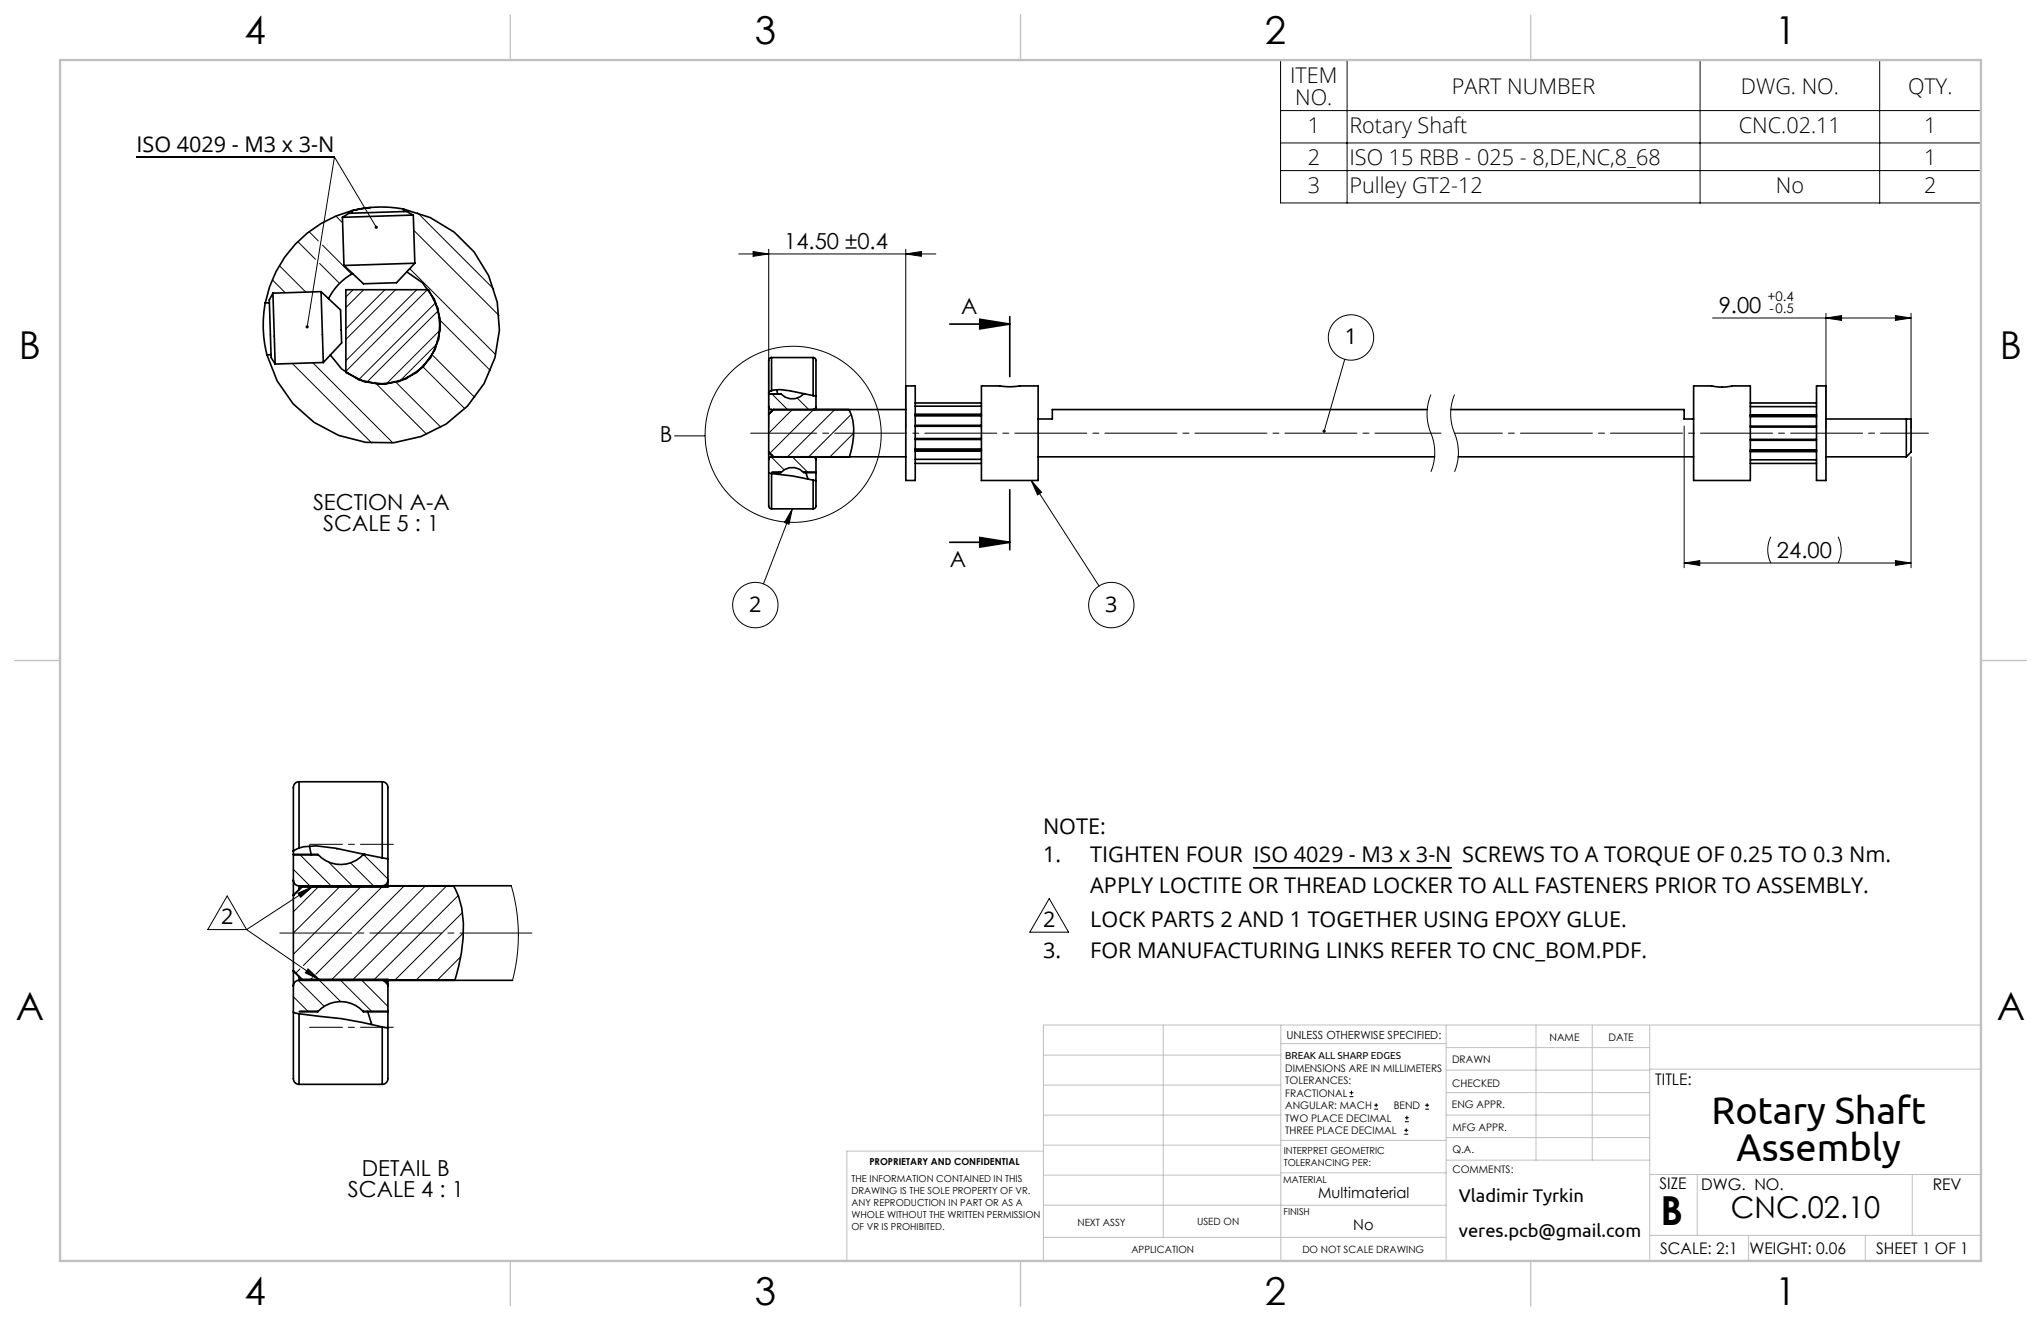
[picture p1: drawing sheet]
<svg xmlns="http://www.w3.org/2000/svg" width="432mm" height="279mm" viewBox="0 0 432 279" stroke-linecap="round" stroke-linejoin="round" font-family="sans-serif">
<g fill="none" stroke="#000" stroke-width=".21">
<path d="M270.9 12.7h148.2v30.2h-148.2zM285 12.7v30.2M359.7 12.7v30.2M397.7 12.7v30.2M28.9 33.2h41.9M70.8 33.2l-5.8 35.9M70.8 33.2l8.8 14.9M270.9 23.4h148.2M270.9 30.2h148.2M270.9 36.1h148.2M57.6 59.2l2.8 2.7M59.1 56.2l5.6 5.6"/>
<path d="M63 51.1l3.7 3.7M65.4 49l1.9 2M67.6 55.7l4.2 4.2M68.2 51.8l6.2 6.2M71.1 45.7l1.4 1.4M86.7 56.8l18.2 18.2M87.5 48.7l18.1 18.1M88.3 45l16.2 16.2M156.3 53.7h41.7M159.3 53.2l3.3 .5-3.3 .5zM162.6 52.7v37.9M191.6 53.7l3.3-.5v1z"/>
<path d="M191.6 52.7v37.9M61.8 76.9l16.9 16.8M66.2 76.7l16.9 17M74.7 61.3l-1.5 1.5M77 61.3l-3.8 3.8M81.4 61.3l-8.2 8.2M83.7 61.3l-10.5 10.5M88.2 61.3l-15 15M89.5 77.6l8.9 8.9M90.4 61.3l-17.2 17.2M91.5 75.1l9 9M92.2 64l-16.3 16.3"/>
<path d="M92.6 72.6l-8.1 8.1M92.8 65.7l-15.2 15.2M93.1 69.8l-11.4 11.4M93.1 67.8l10.7 10.6M284.5 76l-4.4 15.2M362.3 67.3h42M386.3 67.3l3.3-.5v1zM386.3 66.3v24.3M401 66.8l3.3 .5-3.3 .5zM404.3 66.3v24.3M79.7 81.2l10.6 10.7M83.8 80.9l9.5 9.5"/>
<path d="M149.2 92.1l-6.5 .1M163.1 96.6l2.8 2.8M163.3 83.3l3.3 3.3M167.1 82.7l.2 .1M167.6 86.6l-5 5M167.6 96.6l3.3 3.3M168.7 84.2l2.4 2.4M172.1 86.6l-9.2 9.3M172.1 96.6l.5 .5M176.6 86.6l-10 10M180.1 87.7l-9 8.9M180.6 91.6l-5 5"/>
<path d="M302.7 83.4a11.1 11.1 0 0 0 .3 9.1 10.6 10.6 0 0 1-.3 7.3M307.7 83.4a11.1 11.1 0 0 0 .3 9.1 10.6 10.6 0 0 1-.3 7.3M356.3 90.1v30M404.3 96.6v23.5M167.6 107.6l-6.1 15.9M167.6 107.6l-.7 3.3-.9-.4zM218.2 101.6l14.3 22.3M218.2 101.6l2.2 2.5-.9 .6zM356.3 119.1h48M356.3 119.1l3.3-.5v1zM374.6 113.5a6.2 6.2 0 0 0 0 5.6M388.9 113.5a6.2 6.2 0 0 1 0 5.6"/>
<path d="M401 118.6l3.3 .5-3.3 .5zM71.1 179.4l.2 .3M48.1 189.5l4.1 7.1h-8.2zM52.2 196.6l15.4 10.6M62.1 183.9l3.4 3.4M63 188.9l3.1-1.3-2.5 2.2zM63.4 180.8l6.6 6.6M66.1 187.6l-13.9 9M67.6 187.4l-5.5 5.5M69.4 182.3l5.1 5.1M72.1 187.4l-10 9.9M74.2 182.5l4.8 4.9"/>
<path d="M76.5 187.4l-14.4 14.4M76.9 180.8l5.2 5.1M81 187.4l-16.8 16.8M85.5 187.4l-18.7 18.7M90 187.4l-20 19.9M94.5 187.4l-20 19.9M97 189.4l-18 17.9M97.8 193l-14.3 14.3M98 197.3l-10 10M108.2 187.3l1 4.9 .5 5.1-.3 5-1 5M222 190.1l4.1 7.1h-8.2zM265.2 183.5h41.9"/>
<path d="M62.1 210.8l3.1 3.1M63.1 207.4l5.5 5.5M63.5 204.9l-.9 .9M65.2 204.9l2.4 2.3-3-1.4zM66.1 206.8l-.6 .5M67.6 207.3l4.5 4.5M72.1 207.3l6.6 6.6M76.5 207.3l5.6 5.6M81.1 207.4l.9 .9M97.5 202.4l-5 4.9M285.5 231.9h.8M285.5 231.1h.8"/>
<path d="M285.9 230.7v.8M290.7 234.6h.9M290.7 233.8h.9M291.1 233.3v.9M297.1 239.9h.8M297.1 239.1h.8M297.2 237.3h.9M297.2 236.4h.9M297.5 238.6v.9M297.6 236v.8M301.5 234.6h.8M301.5 233.8h.8"/>
<path d="M301.9 233.3v.9"/>
<circle cx="285.8" cy="71.4" r="4.8"/>
<circle cx="167.8" cy="91.9" r="18.6"/>
<circle cx="159.8" cy="128" r="4.8"/>
<circle cx="235.1" cy="128" r="4.8"/>
</g>
<g fill="none" stroke="#000" stroke-width=".35">
<path d="M72.4 46l.4 10.2M74.4 44.6a25 25 0 0 0-18.3 19.5M74.4 44.6v.5M74.6 57.9a12.5 12.5 0 0 0-5.1 5.3M75.2 44.4h.1M78.4 43.9l-4 .7M85.4 44.2a25 25 0 0 0-11 .4M85.4 44.2l5.6 1.8 5.1 3.1 4.2 4.2 3.1 5 1.8 5.6 .5 5.9-1 5.9-2.3 5.4-3.5 4.8-4.5 3.8-5.3 2.6-5.8 1.3h-5.9l-5.7-1.5-5.3-2.8-4.4-3.9-3.4-4.8-2.1-5.5M85.4 44.2v.5M86.1 57.5l3.3 2.3 2.5 3.5 1.2 4.1-.3 4.3-1.7 3.9-2.9 3.2-3.8 1.9-4.3 .6-4.2-1-3.6-2.3-2.4-2.9M87.4 45.5l-1.4-.8-10.1 .3-2.1 .1-1.4 .9M87.4 45.5l-15 .5"/>
<path d="M87.4 45.5l.4 10.2M87.8 55.7l-15 .5M87.8 55.7l-3.9 4.1h-.2l-6.8 .2-4.1-3.8M56.1 64.1a25 25 0 0 0 .4 11M57 64l-.9 .1M57.3 75l-.8 .1M57.7 62l.5 15M57.7 62l-.7 1.4 .4 12.1 .8 1.5M67.9 61.7l.5 15M67.9 61.7l4.1 3.9 .3 6.4v.5l-3.9 4.2M67.9 61.7l-10.2 .3M68.4 76.7l-10.2 .3"/>
<path d="M73.2 61.3h17.5l2 3.9 .4 4.5-1.1 4.3-2.5 3.6-3.6 2.6-4.3 1-4.5-.4-3.9-2zM163.2 75.6a.66 .66 0 0 0-.6 .9v6.5M163.2 75.6v7M163.2 75.6h8.8M172 75.6a.6 .6 0 0 1 .6 .7v7.5M172 75.6v8.1M200.9 68.5h12.7M207.3 67.5l6.3 1-6.3 1.1zM213.6 67v12.7M162.6 86l.3 .5 .3 .1M162.6 95.6v1.6M162.6 86v1.6"/>
<path d="M162.6 83.3h2.6M162.6 95.6l1 1M162.6 82.9v3.1M162.6 87.6v8M162.6 97.2v2.7M163.2 82.6l1.8-.2 2.1 .3 4.9 1M163.2 82.6l-.6 .4M163.2 96.6l-.4 .2-.2 .4M163.2 86.6h16.4a12.3 12.3 0 0 1 .3 9.5l-.2 .5M163.2 96.2v.4M163.2 86.6v.4M163.2 96.6h28.4"/>
<path d="M163.3 99.9h1.9M163.6 86.6l-1 1M164.3 82.4l.2 .9M164.8 99.9l-.2 .4M165.2 99.9a3.2 3.2 0 0 1 4.8 0M165.2 83.3a3.2 3.2 0 0 0 4.8 0M165.2 83.3h.1M165.2 99.9h.1M170 99.9h2.6M170 83.3h.1M170 99.9h.1M170.3 83.3h-.3"/>
<path d="M170.5 99.9l.4 1.4M172 83.7l.6 .1M172 96.6l.4 .1 .2 .5M172.6 86l-.2 .5-.4 .1h19.6M172.6 99.9v1.8M172.6 96.6v.6M172.6 86v.6M172.6 83.8v2.2M172.6 97.2v2.7M191.6 81.6h2v20h-2zM193.6 85.2h14M193.6 98h14"/>
<path d="M193.6 93h14M193.6 87.8h14M193.6 95h14M193.6 88h14M193.6 97.2h14M193.6 85.9h14M193.6 90.2h14M193.6 92.8h14M193.6 95.2h14M193.6 90h14M193.6 95.4h14M193.6 87.6h14"/>
<path d="M207.6 81.6h3.9l2.2 .2 2.1-.2h3.8v20h-12zM219.6 96.6h83.9M301.9 86.6h-79.3v2h-3M306.9 86.6h49.4v2h2M308.5 96.6h49.8M358.3 81.6h3.8l2.2 .3 2.2-.3h3.8v20h-12zM370.3 88.1h14M370.3 95.1h14M370.3 86h14M370.3 97.3h14M370.3 85.2h14M370.3 98h14"/>
<path d="M370.3 92.9h14M370.3 90.3h14M370.3 90.1h14M370.3 87.9h14M370.3 95.4h14M370.3 93.1h14M370.3 87.7h14M370.3 95.5h14M384.3 81.6h2v20h-2zM386.3 88.6h18v7l-1 1M386.3 96.6h17M403.3 88.6v8"/>
<path d="M163.2 100.2l-.6-.2v7a.6 .6 0 0 0 .6 .6M163.2 100.2l4.5 .5 4.3 .9M163.2 100.2v7.4M163.2 107.6h8.8M172 101.6l.6 .1M172 101.6v6M172.6 101.7v5.3a.6 .6 0 0 1-.6 .6M200.9 114.7h12.7M207.3 113.7l6.3 1-6.3 1zM213.6 103.6v12.7M62.1 179.9v6.3M63.3 165.3a1.32 1.32 0 0 0-1.2 1.8v12.9l1.2-.6"/>
<path d="M63.3 179.4l.9-.3 2.7-.2 4.2 .5 9.8 2M63.3 165.3v14.1M63.3 165.3h17.6M65.5 179l.3 1.7M80.9 165.3a1.2 1.2 0 0 1 1.2 1.3v15M80.9 165.3v16.1M62.1 186.2a1.2 1.2 0 0 0 1.2 1.2M62.1 189.3v16l2 2-2-2v3.2M62.1 186.2v3.2M62.1 180.7l5.2 .1M62.1 180.8h5.2M63.3 187.4h32.6a14.9 14.9 0 0 1 2.1 7.9 37.7 37.7 0 0 1-1.8 12h-32.9"/>
<path d="M63.3 187.4v.7M64.1 187.4l-2 2M67.3 180.8a6.5 6.5 0 0 0 9.6 0M76.9 180.8h.4M77.3 180.7l-.4 .1M80.9 181.4l1.2 .2M82.1 186.2a1.18 1.18 0 0 1-1.2 1.1h27.3M82.1 186.2v1.1M82.1 181.6v4.6M62.1 208.5v5.4M63.3 214.4l-1.2-.3v14a1.2 1.2 0 0 0 1.2 1.2M63.3 214.4l8.9 1 8.7 1.8"/>
<path d="M63.3 207.3a1.2 1.2 0 0 0-1.2 1.2M63.3 214.4v14.9M63.3 206.5v.8M63.3 213.9h4M67.3 213.9a6.5 6.5 0 0 1 9.6 0M67.3 213.9h.1M76.9 213.9h5.2M76.9 213.9h.1M77.8 213.9l.8 2.8M80.9 217.2l1.2 .3M80.9 207.3a1.2 1.2 0 0 1 1.2 1.2M80.9 217.2v12.1"/>
<path d="M81 207.3h27.4M82.1 217.5v10.5a1.21 1.21 0 0 1-1.2 1.3M82.1 213.9v3.6M82.1 207.3v1.2M82.1 208.5v5.4M63.3 229.3h17.6"/>
</g>
<path d="M304.9 91.6h-146.1" fill="none" stroke="#000" stroke-width=".21" stroke-dasharray="15.2 1.3 1.3 1.3" stroke-dashoffset="1.3"/>
<path d="M408 91.6h-100.3" fill="none" stroke="#000" stroke-width=".21" stroke-dasharray="15.2 1.3 1.3 1.3" stroke-dashoffset="5.1"/>
<path d="M65.5 178.6h17.7M65.5 217.3h17.7" fill="none" stroke="#000" stroke-width=".21" stroke-dasharray="15.2 1.3 1.3 1.3" stroke-dashoffset="8.3"/>
<path d="M58.1 197.3h55.6" fill="none" stroke="#000" stroke-width=".21" stroke-dasharray="15.2 1.3 1.3 1.3" stroke-dashoffset="-1.1"/>
<path d="M63.9 187.6h18.2M63.9 207.2h18.2" fill="none" stroke="#000" stroke-width=".5"/>
<g fill="none" stroke="#c0c0c0" stroke-width=".21">
<path d="M246.1 216.8v44.9M271 216.8v49.9M305.9 216.8v49.9M325 216.8v28.6M336.9 216.8v28.6M349 216.8v49.9M419.1 216.8h-198.3v49.9M220.8 235.9h50.2M220.8 229.5h50.2M220.8 223.2h50.2M271 220.7h34.9M305.9 231.1h43.1"/>
<path d="M305.9 226.3h43.1M305.9 221.6h43.1M305.9 235.9h43.1M349 226.1h70.1M220.8 248.6h50.2M220.8 242.2h50.2M220.8 254.9h50.2M220.8 243.5h-41.6v23.2M271 254.9h34.9M271 248.1h35.1M271 241.2h35.1M305.9 240.6h43.1"/>
<path d="M306.1 245.4h42.9M349 248.4h70.1M359.1 248.4v12.9M404.6 248.4v12.9M220.8 261.7h85.1M349 261.3h70.1M369.9 261.3v5.4M394.6 261.3v5.4"/>
</g>
<path d="M107.9 3.2v9.5M215.9 3.2v9.5M323.8 3.2v9.5M3.2 139.7h9.5M419.1 139.7h9.5M107.9 266.7v9.5M215.9 266.7v9.5M323.8 266.7v9.5" fill="none" stroke="#c0c0c0" stroke-width=".25"/>
<path d="M12.7 12.7h406.4v254h-406.4z" fill="none" stroke="#c0c0c0" stroke-width=".5"/>
<g fill="#000">
<path d="M159.3 53.2l3.3 .5-3.3 .5zM191.6 53.7l3.3-.5v1z"/>
<path d="M207.3 67.5l6.3 1-6.3 1.1zM207.3 113.7l6.3 1-6.3 1z"/>
<path d="M401 66.8l3.3 .5-3.3 .5zM386.3 67.3l3.3-.5v1z"/>
<path d="M279.9 91l-.1 .3 .2 .2 .1-.3-.1 .3a.34 .34 0 0 0 .5-.4 .34 .34 0 0 0-.6-.1zM218.2 101.6l2.2 2.5-.9 .6zM167.6 107.6l-.7 3.3-.9-.4zM64.8 68.9l-.1 .4 .2 .2 .1-.4-.1 .4a.34 .34 0 0 0 .4-.5 .34 .34 0 0 0-.5-.1zM79.4 47.8l-.1 .4 .5 .1-.2-.2 .2 .2 .1-.5zM63 188.9l3.1-1.3-2.5 2.2zM65.2 204.9l2.4 2.3-3-1.4z"/>
<path d="M356.3 119.1l3.3-.5v1zM401 118.6l3.3 .5-3.3 .5z"/>
</g>
<text font-size="8.5" x="351.3" y="259">B</text>
<g font-size="8.2">
<text x="362.1" y="237.7">Rotary Shaft</text>
<text x="367.4" y="245.6">Assembly</text>
</g>
<g font-size="8.1">
<text x="51.7" y="9.3">4</text>
<text x="159.7" y="9.3">3</text>
<text x="267.6" y="9.3">2</text>
<text x="375.6" y="9.3">1</text>
<text x="4" y="76">B</text>
<text x="423.1" y="76">B</text>
<text x="3.3" y="215.7">A</text>
<text x="422.4" y="215.7">A</text>
<text x="51.7" y="276">4</text>
<text x="159.7" y="276">3</text>
<text x="267.6" y="276">2</text>
<text x="375.6" y="276">1</text>
</g>
<text font-size="6.3" x="366.2" y="257.6">CNC.02.10</text>
<g font-size="4.7">
<text x="165.9" y="52.7">14.50 ±0.4</text>
<text x="203.4" y="66.4">A</text>
<text x="363.6" y="66.2">9.00</text>
<text x="139.6" y="93.4">B</text>
<text x="66.2" y="107.8">SECTION A-A</text>
<text x="68.4" y="112.3">SCALE 5 : 1</text>
<text x="375.9" y="118.1">24.00</text>
<text x="200.9" y="120">A</text>
<text x="76.6" y="248.7">DETAIL B</text>
<text x="73.6" y="253.2">SCALE 4 : 1</text>
</g>
<g font-size="4.6">
<text x="272.9" y="17.5">ITEM</text>
<text x="274" y="22.3">NO.</text>
<text x="307.2" y="19.9">PART NUMBER</text>
<text x="368.3" y="19.9">DWG. NO.</text>
<text x="403.7" y="19.9">QTY.</text>
<text x="276.7" y="28.1">1</text>
<text x="285.5" y="28.1">Rotary Shaft</text>
<text x="367.9" y="28.1">CNC.02.11</text>
<text x="407.1" y="28.1">1</text>
<text x="28.9" y="32.1">ISO 4029 - M3 x 3-N</text>
<text x="276.7" y="35">2</text>
<text x="285.5" y="35">ISO 15 RBB - 025 - 8,DE,NC,8_68</text>
<text x="407.1" y="35">1</text>
<text x="276.7" y="40.8">3</text>
<text x="285.5" y="40.8">Pulley GT2-12</text>
<text x="375.7" y="40.8">No</text>
<text x="407.1" y="40.8">2</text>
<text x="284.5" y="72.9">1</text>
<text x="158.5" y="129.5">2</text>
<text x="233.8" y="129.5">3</text>
<text x="220.7" y="176.5">NOTE:</text>
<text x="220.7" y="182.4">1.</text>
<text x="230.7" y="182.4">TIGHTEN FOUR ISO 4029 - M3 x 3-N SCREWS TO A TORQUE OF 0.25 TO 0.3 Nm.</text>
<text x="230.7" y="189">APPLY LOCTITE OR THREAD LOCKER TO ALL FASTENERS PRIOR TO ASSEMBLY.</text>
<text x="46.8" y="195.5">2</text>
<text x="220.7" y="196.1">2</text>
<text x="230.7" y="196.1">LOCK PARTS 2 AND 1 TOGETHER USING EPOXY GLUE.</text>
<text x="220.7" y="202.6">3.</text>
<text x="230.7" y="202.6">FOR MANUFACTURING LINKS REFER TO CNC_BOM.PDF.</text>
</g>
<g font-size="3.9">
<text x="308.6" y="254.3">Vladimir Tyrkin</text>
<text x="308.6" y="261.6">veres.pcb@gmail.com</text>
</g>
<g font-size="3.4">
<text x="350.2" y="229.5">TITLE:</text>
<text x="351.1" y="251.6">SIZE</text>
<text x="359.9" y="251.6">DWG. NO.</text>
<text x="408.9" y="251.7">REV</text>
<text x="351.2" y="265.2">SCALE: 2:1</text>
<text x="370.1" y="265.3">WEIGHT: 0.06</text>
<text x="396.9" y="265.2">SHEET 1 OF 1</text>
</g>
<g font-size="3.2">
<text x="278.9" y="253.3">Multimaterial</text>
<text x="286.3" y="260.1">No</text>
</g>
<g font-size="2.8">
<text x="374" y="63.6">+0.4</text>
<text x="374.3" y="66.3">-0.5</text>
</g>
<text font-size="2.4" x="272.2" y="219.7">UNLESS OTHERWISE SPECIFIED:</text>
<g font-size="2.2">
<text x="327.8" y="220.1">NAME</text>
<text x="340.3" y="220.2">DATE</text>
<text x="271.9" y="226.6">DIMENSIONS ARE IN MILLIMETERS</text>
<text x="307.2" y="224.9">DRAWN</text>
<text x="271.9" y="229.3">TOLERANCES:</text>
<text x="271.9" y="231.9">FRACTIONAL</text>
<text x="307.3" y="229.8">CHECKED</text>
<text x="271.9" y="234.6">ANGULAR: MACH</text>
<text x="271.9" y="237.2">TWO PLACE DECIMAL</text>
<text x="271.9" y="239.9">THREE PLACE DECIMAL</text>
<text x="294.9" y="234.6">BEND</text>
<text x="307.2" y="234.5">ENG APPR.</text>
<text x="307.3" y="239.2">MFG APPR.</text>
<text x="307.3" y="243.9">Q.A.</text>
<text x="307.3" y="248.1">COMMENTS:</text>
</g>
<g font-size="2.1">
<text x="271.9" y="224.1">BREAK ALL SHARP EDGES</text>
<text x="227.9" y="259.2">NEXT ASSY</text>
<text x="253.3" y="259.2">USED ON</text>
<text x="239.3" y="265">APPLICATION</text>
<text x="275.5" y="265.1">DO NOT SCALE DRAWING</text>
</g>
<g font-size="2">
<text x="271.6" y="244.1">INTERPRET GEOMETRIC</text>
<text x="180.2" y="250">THE INFORMATION CONTAINED IN THIS</text>
<text x="183.9" y="246.4">PROPRIETARY AND CONFIDENTIAL</text>
<text x="271.5" y="250.2">MATERIAL</text>
<text x="271.6" y="246.6">TOLERANCING PER:</text>
<text x="180.2" y="252.5">DRAWING IS THE SOLE PROPERTY OF VR.</text>
<text x="180.2" y="255.1">ANY REPRODUCTION IN PART OR AS A</text>
<text x="180.2" y="257.6">WHOLE WITHOUT THE WRITTEN PERMISSION</text>
<text x="271.5" y="257">FINISH</text>
<text x="180.2" y="260.1">OF VR IS PROHIBITED.</text>
</g>
</svg>
